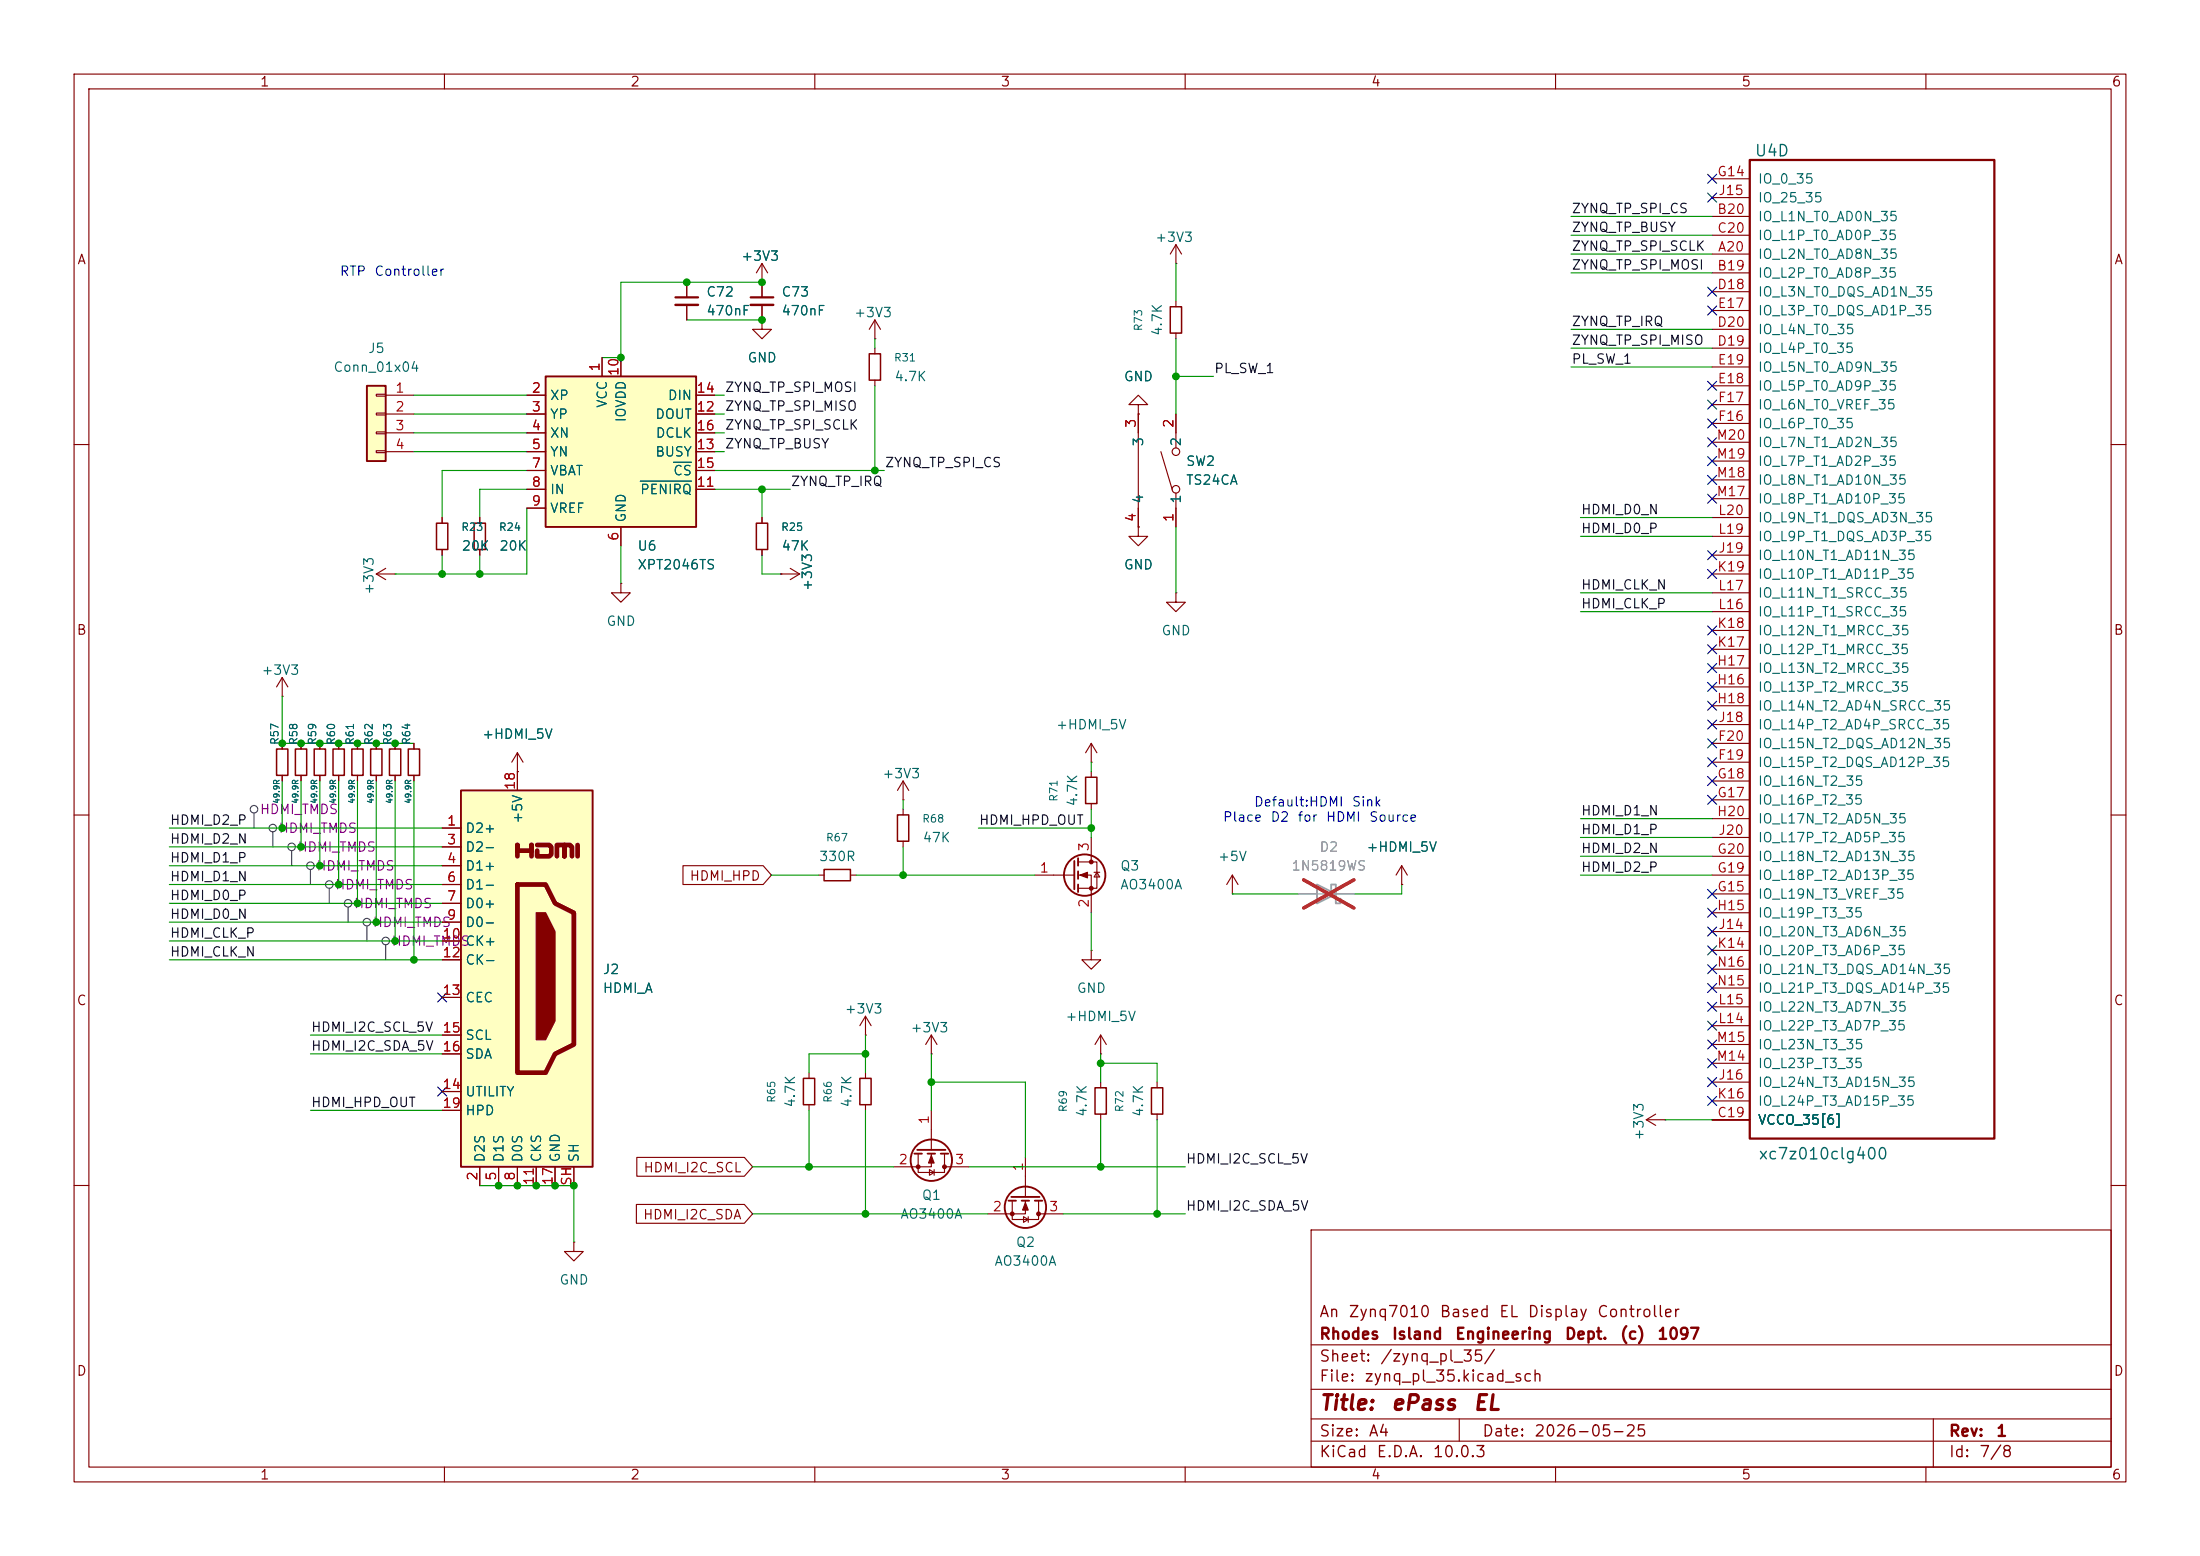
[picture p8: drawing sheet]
<svg xmlns="http://www.w3.org/2000/svg" width="297mm" height="210mm" viewBox="0 0 297 210" stroke-linecap="round" stroke-linejoin="round" font-family="sans-serif">
<g fill="none" stroke="#840000" stroke-width=".15">
<path d="M10 10h277v190h-277zM12 12h273v186h-273zM60 10v2M110 10v2M160 10v2M210 10v2M260 10v2M92.7 38.1v2M102.9 38.1h.1M102.9 35.6l-.8 1.2M102.9 35.6l.7 1.2M102.9 35.6v4.5"/>
<path d="M92.7 41.1v2.1M102.9 43.2v1.3h1.2l-1.2 1.2-1.3-1.2h1.3M102.9 43.2h.1M102.9 41.1v2.1M118.1 45.7h.1M118.1 43.2l-.8 1.3M118.1 43.2l.8 1.3M118.1 43.2v2.5M10 60h2M50.8 77.5l1.3 .7M50.8 77.5h2.5M52.1 76.7l-1.3 .8"/>
<path d="M53.3 77.5h.1M285 60h2M10 110h2M50.8 100.3v.8M50.8 104.6v.8M110.5 118.1h.8M114.8 118.1h.8M285 110h2M125.7 139.7l-.7 1.3M125.7 139.7l.8 1.3M125.7 139.7v2.5M147.3 128.3v1.2h1.3l-1.3 1.3-1.3-1.3h1.3"/>
<path d="M147.3 128.3h.1M124 155.7v2.5h3.5v-2.5M125.5 157.9l.6 .3-.6 .4zM125.7 142.2h.1M125.7 155.7v1.8h-5.1M125.7 149.9v5.3M126.1 157.9v.7M127.5 157.5h3.3M138.4 156.2v5.3M10 160h2M136.7 162.1v2.5h3.5v-2.5M138.2 164.2l.6 .4-.6 .4z"/>
<path d="M138.4 162.1v1.7h-5.1M138.8 164.2v.8M140.2 163.8h3.3M177 166h108v32h-108zM285 160h2M60 198v2M110 198v2M160 198v2M177 194.5h108M177 191.5h108M177 187.5h108M177 181.5h108"/>
<path d="M197 191.5v3M210 198v2M260 198v2M261 191.5v6.5"/>
</g>
<path d="M50 101.1h1.6v3.5h-1.6zM111.3 117.3h3.5v1.6h-3.5z" fill="none" stroke="#840000" stroke-width=".2"/>
<g fill="none" stroke="#840000" stroke-width=".25">
<path d="M123.4 155.7h1.1M123.8 155.2h3.8M125.2 155.7h1M127 155.7h1M136.1 162.1h1.1M136.5 161.5h3.8M137.9 162.1h1M139.7 162.1h1"/>
<circle cx="125.7" cy="156.6" r="2.79"/>
<circle cx="138.4" cy="162.9" r="2.79"/>
</g>
<g fill="#840000" stroke="#840000" stroke-width=".15">
<path d="M125.7 156l.4 1h-.8z"/>
<path d="M138.4 162.3l.4 1h-.8z"/>
<circle cx="127.5" cy="157.5" r=".25"/>
<circle cx="124" cy="157.5" r=".25"/>
<circle cx="140.2" cy="163.8" r=".25"/>
<circle cx="136.7" cy="163.8" r=".25"/>
</g>
<path d="M91.2 40.1h3M101.3 40.1h3.1" fill="none" stroke="#840000" stroke-width=".3"/>
<path d="M91.2 41.1h3M101.3 41.1h3.1" fill="none" stroke="#840000" stroke-width=".33"/>
<path d="M73.7 50.8h20.3v20.3h-20.3z" fill="#ffffc2"/>
<path d="M73.7 50.8h20.3v20.3h-20.3z" fill="none" stroke="#840000" stroke-width=".25"/>
<g fill="none" stroke="#840000" stroke-width=".15">
<path d="M71.1 53.3h2.6M71.1 55.9h2.6M71.1 58.4h2.6M81.3 48.3v2.5M83.8 48.3v2.5M94 53.3h2.5M94 55.9h2.5M94 58.4h2.5M118.1 47v.8M118.1 51.3v.8M153.7 55.9v15.2M158.7 55.9v4.6"/>
<path d="M71.1 61h2.6M71.1 63.5h2.6M71.1 66h2.6M71.1 68.6h2.6M83.8 71.1v2.6M94 61h2.5M94 63.5h2.5M94 66h2.5M156.7 61l1.5 5M158.7 66.6v4.5"/>
<circle cx="158.7" cy="61" r=".51"/>
<circle cx="158.7" cy="66" r=".51"/>
</g>
<path d="M86.4 64.9h6.9M90.9 62.4h2.4" fill="none" stroke="#006464" stroke-width=".15"/>
<path d="M117.3 47.8h1.6v3.5h-1.6z" fill="none" stroke="#840000" stroke-width=".2"/>
<path d="M177.8 119.4l2.5 1.3-2.5 1.2zM179.7 120v-.6h.6v2.5h.7v-.6" fill="none" stroke="#a1a1a1" stroke-width=".25"/>
<path d="M175.3 120.7h7.6" fill="none" stroke="#a1a1a1" stroke-width=".15"/>
<path d="M176 118.8l6.8 3.7M182.8 118.8l-6.8 3.7" fill="none" stroke="#e12e31" stroke-width=".46"/>
<path d="M49.5 52.1h2.6v10.1h-2.6z" fill="#ffffc2"/>
<g fill="none" stroke="#840000" stroke-width=".25">
<path d="M49.5 52.1h2.6v10.1h-2.6zM145 116.2v3.8M145.5 115.8v1M145.5 117.6v1M145.5 119.4v1"/>
<circle cx="146.4" cy="118.1" r="2.79"/>
</g>
<g fill="none" stroke="#840000" stroke-width=".15">
<path d="M158.7 35.6h.1M158.7 33l-.7 1.3M158.7 33l.8 1.3M158.7 33v2.6M231.1 34.3h5.1M231.1 36.8h5.1M231.1 29.2h5.1M231.1 31.8h5.1M231.1 39.4h5.1M231.1 24.1h5.1M231.1 26.7h5.1M50.8 53.2h1.3v.3h-1.3z"/>
<path d="M50.8 55.8h1.3v.2h-1.3zM50.8 58.3h1.3v.2h-1.3zM52.1 53.3h3.8M52.1 55.9h3.8M52.1 58.4h3.8M158.7 40.6v.8M158.7 45v.7M231.1 47h5.1M231.1 44.5h5.1M231.1 41.9h5.1M231.1 52.1h5.1M231.1 49.5h5.1"/>
<path d="M231.1 57.2h5.1M231.1 54.6h5.1M231.1 59.7h5.1M50.8 60.8h1.3v.3h-1.3zM52.1 61h3.8M231.1 74.9h5.1M231.1 77.5h5.1M231.1 72.4h5.1M231.1 69.9h5.1M231.1 67.3h5.1M231.1 64.8h5.1M231.1 62.2h5.1"/>
<path d="M38.1 94h.1M38.1 91.4v2.6M38.1 91.4l-.8 1.3M38.1 91.4l.8 1.3M158.7 80v1.3h1.3l-1.3 1.3-1.2-1.3h1.2M158.7 80h.1M231.1 92.7h5.1M231.1 90.2h5.1M231.1 95.3h5.1M231.1 97.8h5.1M231.1 87.6h5.1M231.1 85.1h5.1"/>
<path d="M231.1 82.6h5.1M231.1 80h5.1M38.1 100.3v.8M38.1 104.6v.8M40.6 100.3v.8M40.6 104.6v.8M43.2 100.3v.8M43.2 104.6v.8M45.7 100.3v.8M45.7 104.6v.8M48.3 100.3v.8M48.3 104.6v.8"/>
<path d="M53.3 100.3v.8M53.3 104.6v.8M55.9 100.3v.8M55.9 104.6v.8M69.8 104.1h.1M69.8 101.6l-.7 1.3M69.8 101.6l.8 1.3M69.8 101.6v2.5M139.7 118.1h5.3M145.5 116.3h2.6v3.6h-2.6M145.5 118.1h1.8v5.1M147.3 113v3.3"/>
<path d="M147.7 117.7h.8M148.1 117.7l.4 .7h-.8zM166.4 118.1l-.8 1.3M166.4 118.1l.7 1.3M166.4 118.1v2.6M189.2 119.4h.1M189.2 116.8l-.7 1.3M189.2 116.8l.8 1.3M189.2 116.8v2.6M231.1 102.9h5.1M231.1 100.3h5.1M231.1 108h5.1"/>
<path d="M231.1 105.4h5.1M231.1 118.1h5.1M231.1 115.6h5.1M231.1 110.5h5.1M231.1 113h5.1M116.8 139.7h.1M116.8 137.2l-.7 1.2M116.8 137.2l.8 1.2M116.8 137.2v2.5M166.4 120.7h.1M231.1 120.7h5.1M231.1 123.2h5.1"/>
<path d="M231.1 125.7h5.1M231.1 128.3h5.1M231.1 138.4h5.1M231.1 135.9h5.1M231.1 133.4h5.1M231.1 130.8h5.1M109.2 144.8v.7M109.2 149.1v.8M116.8 144.8v.7M116.8 149.1v.8M222.2 151.1l1.3 .8M222.2 151.1h2.6"/>
<path d="M223.5 150.4l-1.3 .7M224.8 151.1h.1M231.1 151.1h5.1M231.1 146.1h5.1M231.1 148.6h5.1M231.1 143.5h5.1M231.1 141h5.1M77.5 167.6v1.3h1.2l-1.2 1.3-1.3-1.3h1.3M77.5 167.6h.1"/>
</g>
<path d="M158 41.4h1.5v3.6h-1.5zM37.3 101.1h1.6v3.5h-1.6zM39.9 101.1h1.5v3.5h-1.5zM42.4 101.1h1.5v3.5h-1.5zM45 101.1h1.5v3.5h-1.5zM47.5 101.1h1.5v3.5h-1.5zM52.6 101.1h1.5v3.5h-1.5zM55.1 101.1h1.5v3.5h-1.5zM108.5 145.5h1.5v3.6h-1.5zM116.1 145.5h1.5v3.6h-1.5z" fill="none" stroke="#840000" stroke-width=".2"/>
<path d="M236.2 21.6h33v132.1h-33z" fill="none" stroke="#840000" stroke-width=".3"/>
<g fill="#840000" stroke="#840000" stroke-width=".15">
<path d="M145.8 118.1l1-.4v.8z"/>
<circle cx="147.3" cy="116.3" r=".25"/>
<circle cx="147.3" cy="119.9" r=".25"/>
</g>
<path d="M62.2 106.7h17.8v50.8h-17.8z" fill="#ffffc2"/>
<path d="M69.8 115.6v-1.6v.8h2v-.8v1.6M69.8 119.4h3.9l1.2 2.5 2.6 1.3v17.8l-2.6 1.2-1.2 2.6h-3.9zM72.5 114h1.7l.2 .3v1l-.2 .3h-1.7v-.8M75.2 115.6v-1.6h1v1.6v-1.6h.8l.2 .3v1.3M78 114v1.6" fill="none" stroke="#840000" stroke-width=".63"/>
<path d="M62.2 106.7h17.8v50.8h-17.8z" fill="none" stroke="#840000" stroke-width=".25"/>
<path d="M72.4 123.2h1.3l1.2 2.5v12.1l-1.2 2.5h-1.3z" fill="#840000" stroke="#840000" stroke-width=".15"/>
<g fill="none" stroke="#840000" stroke-width=".15">
<path d="M92.7 38.1v2M102.9 38.1h.1M102.9 38.1v2M71.1 53.3h2.6M71.1 55.9h2.6M71.1 58.4h2.6M81.3 48.3v2.5M83.8 48.3v2.5M92.7 41.1v2.1M94 53.3h2.5M94 55.9h2.5M94 58.4h2.5"/>
<path d="M102.9 43.2h.1M102.9 41.1v2.1M153.7 54.6h1.2l-1.2-1.3-1.3 1.3h1.3v1.3M153.7 55.9h.1M153.7 55.9v2.5M158.7 55.9v2.5M59.7 69.9v.7M59.7 74.2v.7M64.8 69.9v.7M64.8 74.2v.7M71.1 61h2.6M71.1 63.5h2.6"/>
<path d="M71.1 66h2.6M71.1 68.6h2.6M83.8 78.7v1.3h1.3l-1.3 1.3-1.3-1.3h1.3M83.8 78.7h.1M83.8 71.1v2.6M94 61h2.5M94 63.5h2.5M94 66h2.5M102.9 69.9v.7M102.9 74.2v.7M105.4 77.5h.1M105.4 77.5h2.5"/>
<path d="M106.7 76.7l1.2 .8M107.9 77.5l-1.2 .7M153.7 71.1v1.3h1.2l-1.2 1.3-1.3-1.3h1.3M153.7 71.1h.1M153.7 68.6v2.5M158.7 68.6v2.5M38.1 100.3v.8M38.1 104.6v.8M40.6 100.3v.8M40.6 104.6v.8M43.2 100.3v.8M43.2 104.6v.8"/>
<path d="M45.7 100.3v.8M45.7 104.6v.8M48.3 100.3v.8M48.3 104.6v.8M50.8 100.3v.8M50.8 104.6v.8M53.3 100.3v.8M53.3 104.6v.8M55.9 100.3v.8M55.9 104.6v.8M59.7 111.8h2.5M59.7 114.3h2.5"/>
<path d="M59.7 116.8h2.5M59.7 119.4h2.5M69.8 104.1h.1M69.8 104.1v2.6M92.2 116.8h10.8l1.1 1.3-1.1 1.3h-10.8zM121.9 108h.1M121.9 105.4l-.7 1.3M121.9 105.4l.8 1.3M121.9 105.4v2.6M121.9 109.2v.8M121.9 113.5v.8M147.3 102.9h.1"/>
<path d="M147.3 100.3v2.6M147.3 104.1v.8M147.3 108.5v.7M147.3 100.3l-.7 1.3M147.3 100.3l.8 1.3M189.2 119.4h.1M59.7 121.9h2.5M59.7 124.5h2.5M59.7 127h2.5M59.7 129.5h2.5M59.7 134.6h2.5M59.7 139.7h2.5"/>
<path d="M148.6 139.7l-.8 1.3M148.6 139.7l.8 1.3M148.6 139.7v2.5M59.7 147.3h2.5M59.7 142.2h2.5M59.7 149.9h2.5M64.8 157.5v2.5M67.3 157.5v2.5M69.8 157.5v2.5M72.4 157.5v2.5M74.9 157.5v2.5M77.5 157.5v2.5"/>
<path d="M86 156.2h14.5l1.1 1.3-1.1 1.3h-14.5zM148.6 142.2h.1M148.6 146.1v.7M148.6 150.4v.7M156.2 146.1v.7M156.2 150.4v.7M85.9 162.6h14.6l1.1 1.2-1.1 1.3h-14.6z"/>
</g>
<path d="M58.9 70.6h1.6v3.6h-1.6zM64 70.6h1.5v3.6h-1.5zM102.1 70.6h1.5v3.6h-1.5zM121.2 110h1.5v3.5h-1.5zM146.6 104.9h1.5v3.6h-1.5zM147.8 146.8h1.6v3.6h-1.6zM155.4 146.8h1.6v3.6h-1.6z" fill="none" stroke="#840000" stroke-width=".2"/>
<g fill="none" stroke="#484848" stroke-width=".15">
<path d="M34.3 109.7v2.1M36.8 112.3v2M39.4 114.8v2M41.9 117.3v2.1M44.4 119.9v2M47 122.4v2.1M49.5 125v2M52.1 127.5v2"/>
<circle cx="34.3" cy="109.2" r=".51"/>
<circle cx="36.8" cy="111.8" r=".51"/>
<circle cx="39.4" cy="114.3" r=".51"/>
<circle cx="41.9" cy="116.8" r=".51"/>
<circle cx="44.5" cy="119.4" r=".51"/>
<circle cx="47" cy="121.9" r=".51"/>
<circle cx="49.5" cy="124.5" r=".51"/>
<circle cx="52.1" cy="127" r=".51"/>
</g>
<g fill="none" stroke="#009600" stroke-width=".15">
<path d="M102.9 38.1h-19.1v10.2h-2.5M158.7 35.6v5M212.1 36.8h19M212.1 29.2h19M212.1 31.8h19M212.1 34.3h19M55.9 55.9h15.2M55.9 53.3h15.2M55.9 58.4h15.2M92.7 43.2h10.2M96.5 55.9h1.3M96.5 53.3h1.3"/>
<path d="M96.5 58.4h1.3M118.1 45.7v1.3M118.1 52.1v11.4M158.7 45.7v10.2M158.7 50.8h5.1M212.1 44.5h19M212.1 49.5h19M212.1 47h19M55.9 61h15.2M59.7 74.9v2.6M64.8 74.9v2.6M71.1 63.5h-11.4v6.4"/>
<path d="M71.1 68.6v8.9h-17.8M71.1 66h-6.3v3.9M83.8 73.7v5M96.5 63.5h22.9M96.5 66h10.2M96.5 61h1.3M102.9 66v3.9M102.9 74.9v2.6h2.5M158.7 71.1v8.9M213.4 72.4h17.7M213.4 69.9h17.7M38.1 94v6.3h17.8"/>
<path d="M213.4 82.6h17.7M213.4 80h17.7M22.9 111.8h36.8M22.9 114.3h36.8M22.9 119.4h36.8M22.9 116.8h36.8M38.1 105.4v6.4M40.6 105.4v8.9M43.2 105.4v11.4M45.7 105.4v14M48.3 105.4v16.5M50.8 105.4v19.1"/>
<path d="M53.3 105.4v21.6M55.9 105.4v24.1M104.1 118.1h6.4M115.6 118.1h24.1M121.9 108v1.2M121.9 114.3v3.8M132.1 111.8h15.2M147.3 102.9v1.2M147.3 109.2v3.8M189.2 119.4v1.3h-6.3M213.4 118.1h17.7M213.4 115.6h17.7"/>
<path d="M213.4 113h17.7M213.4 110.5h17.7M22.9 129.5h36.8M22.9 127h36.8M22.9 124.5h36.8M22.9 121.9h36.8M41.9 139.7h17.8M116.8 139.7v5.1M147.3 123.2v5.1M166.4 120.7h8.9M41.9 142.2h17.8M41.9 149.9h17.8"/>
<path d="M101.6 157.5h19M109.2 149.9v7.6M116.8 142.2h-7.6v2.6M116.8 149.9v13.9M125.7 146.1h12.7v10.1M125.7 142.2v7.7M130.8 157.5h29.2M148.6 142.2v3.9M148.6 151.1v6.4M148.6 143.5h7.6v2.6M156.2 151.1v12.7M224.8 151.1h6.3"/>
<path d="M64.8 160h12.7v7.6M101.6 163.8h31.7M143.5 163.8h16.5"/>
</g>
<g fill="none" stroke="#000084" stroke-width=".15">
<path d="M230.5 23.5l1.2 1.2M230.5 26.1l1.2 1.2M230.5 38.8l1.2 1.2M231.7 23.5l-1.2 1.2M231.7 26.1l-1.2 1.2M231.7 38.8l-1.2 1.2M230.5 51.5l1.2 1.2M230.5 54l1.2 1.2M230.5 56.5l1.2 1.3M230.5 59.1l1.2 1.2M230.5 41.3l1.2 1.2M231.7 51.5l-1.2 1.2"/>
<path d="M231.7 54l-1.2 1.2M231.7 56.5l-1.2 1.3M231.7 59.1l-1.2 1.2M231.7 41.3l-1.2 1.2M230.5 74.3l1.2 1.2M230.5 61.6l1.2 1.2M230.5 64.2l1.2 1.2M230.5 66.7l1.2 1.2M230.5 76.9l1.2 1.2M231.7 74.3l-1.2 1.2M231.7 61.6l-1.2 1.2M231.7 64.2l-1.2 1.2"/>
<path d="M231.7 66.7l-1.2 1.2M231.7 76.9l-1.2 1.2M230.5 92.1l1.2 1.2M230.5 94.6l1.2 1.3M230.5 97.2l1.2 1.2M230.5 99.7l1.2 1.2M230.5 84.5l1.2 1.2M230.5 87l1.2 1.2M230.5 89.6l1.2 1.2M231.7 92.1l-1.2 1.2M231.7 94.6l-1.2 1.3M231.7 97.2l-1.2 1.2"/>
<path d="M231.7 99.7l-1.2 1.2M231.7 84.5l-1.2 1.2M231.7 87l-1.2 1.2M231.7 89.6l-1.2 1.2M230.5 102.3l1.2 1.2M230.5 104.8l1.2 1.2M230.5 107.3l1.2 1.3M231.7 102.3l-1.2 1.2M231.7 104.8l-1.2 1.2M231.7 107.3l-1.2 1.3M59.1 134l1.2 1.2M60.3 134l-1.2 1.2"/>
<path d="M230.5 120l1.2 1.3M230.5 122.6l1.2 1.2M230.5 125.1l1.2 1.2M230.5 127.7l1.2 1.2M230.5 130.2l1.2 1.2M230.5 132.7l1.2 1.3M230.5 135.3l1.2 1.2M230.5 137.8l1.2 1.2M231.7 120l-1.2 1.3M231.7 122.6l-1.2 1.2M231.7 125.1l-1.2 1.2M231.7 127.7l-1.2 1.2"/>
<path d="M231.7 130.2l-1.2 1.2M231.7 132.7l-1.2 1.3M231.7 135.3l-1.2 1.2M231.7 137.8l-1.2 1.2M59.1 146.7l1.2 1.2M60.3 146.7l-1.2 1.2M230.5 140.4l1.2 1.2M230.5 142.9l1.2 1.2M230.5 145.4l1.2 1.3M230.5 148l1.2 1.2M231.7 140.4l-1.2 1.2M231.7 142.9l-1.2 1.2"/>
<path d="M231.7 145.4l-1.2 1.3M231.7 148l-1.2 1.2"/>
</g>
<path d="M86.4 64.9h6.9M90.9 62.4h2.4" fill="none" stroke="#006464" stroke-width=".15"/>
<path d="M175.3 120.7h2.5M180.3 120.7h2.6" fill="none" stroke="#a1a1a1" stroke-width=".15"/>
<path d="M176 118.8l6.8 3.7M182.8 118.8l-6.8 3.7" fill="none" stroke="#e12e31" stroke-width=".46"/>
<g fill="#009600" stroke="#009600" stroke-width=".14">
<circle cx="67.3" cy="160" r=".46"/>
<circle cx="55.9" cy="129.5" r=".46"/>
<circle cx="74.9" cy="160" r=".46"/>
<circle cx="77.5" cy="160" r=".46"/>
<circle cx="72.4" cy="160" r=".46"/>
<circle cx="69.8" cy="160" r=".46"/>
<circle cx="83.8" cy="48.3" r=".46"/>
<circle cx="92.7" cy="38.1" r=".46"/>
<circle cx="59.7" cy="77.5" r=".46"/>
<circle cx="64.8" cy="77.5" r=".46"/>
<circle cx="38.1" cy="111.8" r=".46"/>
<circle cx="53.3" cy="127" r=".46"/>
<circle cx="40.6" cy="114.3" r=".46"/>
<circle cx="48.3" cy="121.9" r=".46"/>
<circle cx="50.8" cy="124.5" r=".46"/>
<circle cx="45.7" cy="119.4" r=".46"/>
<circle cx="43.2" cy="116.8" r=".46"/>
<circle cx="48.3" cy="100.3" r=".46"/>
<circle cx="50.8" cy="100.3" r=".46"/>
<circle cx="45.7" cy="100.3" r=".46"/>
<circle cx="43.2" cy="100.3" r=".46"/>
<circle cx="38.1" cy="100.3" r=".46"/>
<circle cx="40.6" cy="100.3" r=".46"/>
<circle cx="53.3" cy="100.3" r=".46"/>
<circle cx="148.6" cy="157.5" r=".46"/>
<circle cx="147.3" cy="111.8" r=".46"/>
<circle cx="148.6" cy="143.5" r=".46"/>
<circle cx="156.2" cy="163.8" r=".46"/>
<circle cx="109.2" cy="157.5" r=".46"/>
<circle cx="116.8" cy="163.8" r=".46"/>
<circle cx="125.7" cy="146.1" r=".46"/>
<circle cx="116.8" cy="142.2" r=".46"/>
<circle cx="121.9" cy="118.1" r=".46"/>
<circle cx="102.9" cy="66" r=".46"/>
<circle cx="118.1" cy="63.5" r=".46"/>
<circle cx="102.9" cy="43.2" r=".46"/>
<circle cx="102.9" cy="38.1" r=".46"/>
<circle cx="158.7" cy="50.8" r=".46"/>
</g>
<g font-size="2" fill="#840000">
<text x="178" y="190.8">Title:</text>
<text x="187.7" y="190.8">ePass</text>
<text x="198.8" y="190.8">EL</text>
</g>
<g font-size="1.5" fill="#006464">
<text x="236.8" y="21.5">U4D</text>
<text x="237.3" y="156.9">xc7z010clg400</text>
</g>
<g font-size="1.5" fill="#840000">
<text x="178" y="178.2">An</text>
<text x="181.9" y="178.2">Zynq7010</text>
<text x="194.2" y="178.2">Based</text>
<text x="202.3" y="178.2">EL</text>
<text x="206.1" y="178.2">Display</text>
<text x="215.5" y="178.2">Controller</text>
<text x="178" y="184.2">Sheet:</text>
<text x="178" y="181.2">Rhodes</text>
<text x="186.2" y="184.2">/zynq_pl_35/</text>
<text x="187.8" y="181.2">Island</text>
<text x="196.3" y="181.2">Engineering</text>
<text x="211.2" y="181.2">Dept.</text>
<text x="218.6" y="181.2">(c)</text>
<text x="223.6" y="181.2">1097</text>
<text x="178" y="186.9">File:</text>
<text x="184.1" y="186.9">zynq_pl_35.kicad_sch</text>
<text x="178" y="197.1">KiCad</text>
<text x="178" y="194.3">Size:</text>
<text x="184.7" y="194.3">A4</text>
<text x="185.7" y="197.1">E.D.A.</text>
<text x="193.3" y="197.1">10.0.3</text>
<text x="200" y="194.3">Date:</text>
<text x="207" y="194.3">2026-05-25</text>
<text x="263" y="194.3">Rev:</text>
<text x="263" y="197.1">Id:</text>
<text x="267.1" y="197.1">7/8</text>
<text x="269.4" y="194.3">1</text>
</g>
<g font-size="1.3" fill="#840000">
<text x="35" y="12">1</text>
<text x="85" y="12">2</text>
<text x="135" y="12">3</text>
<text x="185" y="12">4</text>
<text x="235" y="12">5</text>
<text x="285" y="12">6</text>
<text x="10.3" y="36">A</text>
<text x="285.3" y="36">A</text>
<text x="10.3" y="86">B</text>
<text x="285.3" y="86">B</text>
<text x="93" y="119.2">HDMI_HPD</text>
<text x="10.3" y="136">C</text>
<text x="285.3" y="136">C</text>
<text x="86.8" y="158.5">HDMI_I2C_SCL</text>
<text x="86.7" y="164.9">HDMI_I2C_SDA</text>
<text x="10.3" y="186">D</text>
<text x="285.3" y="186">D</text>
<text x="35" y="200">1</text>
<text x="85" y="200">2</text>
<text x="135" y="200">3</text>
<text x="185" y="200">4</text>
<text x="235" y="200">5</text>
<text x="285" y="200">6</text>
</g>
<g font-size="1.3" fill="#0f0f0f">
<text x="212.1" y="29.1">ZYNQ_TP_SPI_CS</text>
<text x="212.1" y="31.6">ZYNQ_TP_BUSY</text>
<text x="212.1" y="34.2">ZYNQ_TP_SPI_SCLK</text>
<text x="212.1" y="36.7">ZYNQ_TP_SPI_MOSI</text>
<text x="212.1" y="46.9">ZYNQ_TP_SPI_MISO</text>
<text x="212.1" y="44.3">ZYNQ_TP_IRQ</text>
<text x="97.8" y="53.2">ZYNQ_TP_SPI_MOSI</text>
<text x="163.8" y="50.7">PL_SW_1</text>
<text x="212.1" y="49.4">PL_SW_1</text>
<text x="97.8" y="58.3">ZYNQ_TP_SPI_SCLK</text>
<text x="97.8" y="55.8">ZYNQ_TP_SPI_MISO</text>
<text x="97.8" y="60.8">ZYNQ_TP_BUSY</text>
<text x="106.7" y="65.9">ZYNQ_TP_IRQ</text>
<text x="119.4" y="63.4">ZYNQ_TP_SPI_CS</text>
<text x="213.4" y="69.7">HDMI_D0_N</text>
<text x="213.4" y="72.3">HDMI_D0_P</text>
<text x="213.4" y="82.4">HDMI_CLK_P</text>
<text x="213.4" y="79.9">HDMI_CLK_N</text>
<text x="22.9" y="111.6">HDMI_D2_P</text>
<text x="132.1" y="111.6">HDMI_HPD_OUT</text>
<text x="213.4" y="110.4">HDMI_D1_N</text>
<text x="213.4" y="112.9">HDMI_D1_P</text>
<text x="22.9" y="116.7">HDMI_D1_P</text>
<text x="22.9" y="114.2">HDMI_D2_N</text>
<text x="22.9" y="119.3">HDMI_D1_N</text>
<text x="213.4" y="115.4">HDMI_D2_N</text>
<text x="213.4" y="118">HDMI_D2_P</text>
<text x="22.9" y="124.3">HDMI_D0_N</text>
<text x="22.9" y="121.8">HDMI_D0_P</text>
<text x="22.9" y="129.4">HDMI_CLK_N</text>
<text x="22.9" y="126.9">HDMI_CLK_P</text>
<text x="41.9" y="139.6">HDMI_I2C_SCL_5V</text>
<text x="41.9" y="142.1">HDMI_I2C_SDA_5V</text>
<text x="41.9" y="149.7">HDMI_HPD_OUT</text>
<text x="160" y="157.4">HDMI_I2C_SCL_5V</text>
<text x="160" y="163.7">HDMI_I2C_SDA_5V</text>
</g>
<g font-size="1.3" fill="#a90000">
<text x="231.7" y="29.2">B20</text>
<text x="231.7" y="24.1">G14</text>
<text x="231.9" y="26.6">J15</text>
<text x="231.7" y="31.7">C20</text>
<text x="231.8" y="34.3">A20</text>
<text x="231.7" y="36.8">B19</text>
<text x="231.7" y="39.3">D18</text>
<text x="231.8" y="41.9">E17</text>
<text x="231.7" y="47">D19</text>
<text x="231.7" y="44.4">D20</text>
<text x="53.3" y="53.3">1</text>
<text x="71.7" y="53.3">2</text>
<text x="81.3" y="50.2" transform="rotate(-90 81.3 50.2)">1</text>
<text x="83.8" y="50.8" transform="rotate(-90 83.8 50.8)">10</text>
<text x="93.9" y="53.3">14</text>
<text x="231.8" y="52">E18</text>
<text x="231.8" y="49.5">E19</text>
<text x="53.3" y="55.9">2</text>
<text x="53.3" y="58.4">3</text>
<text x="71.7" y="55.9">3</text>
<text x="71.7" y="58.4">4</text>
<text x="93.9" y="55.9">12</text>
<text x="93.9" y="58.4">16</text>
<text x="153.6" y="57.9" transform="rotate(-90 153.6 57.9)">3</text>
<text x="158.7" y="57.9" transform="rotate(-90 158.7 57.9)">2</text>
<text x="231.6" y="59.7">M20</text>
<text x="231.8" y="57.1">F16</text>
<text x="231.8" y="54.6">F17</text>
<text x="53.3" y="60.9">4</text>
<text x="71.7" y="60.9">5</text>
<text x="71.7" y="63.5">7</text>
<text x="93.9" y="60.9">13</text>
<text x="93.9" y="63.5">15</text>
<text x="231.6" y="64.7">M18</text>
<text x="231.6" y="62.2">M19</text>
<text x="71.7" y="66">8</text>
<text x="71.7" y="68.6">9</text>
<text x="93.9" y="66">11</text>
<text x="153.6" y="70.6" transform="rotate(-90 153.6 70.6)">4</text>
<text x="158.7" y="70.6" transform="rotate(-90 158.7 70.6)">1</text>
<text x="231.6" y="67.3">M17</text>
<text x="231.9" y="69.8">L20</text>
<text x="83.8" y="73.1" transform="rotate(-90 83.8 73.1)">6</text>
<text x="231.7" y="77.4">K19</text>
<text x="231.9" y="72.4">L19</text>
<text x="231.9" y="74.9">J19</text>
<text x="231.9" y="82.5">L16</text>
<text x="231.9" y="80">L17</text>
<text x="231.7" y="87.6">K17</text>
<text x="231.7" y="85.1">K18</text>
<text x="231.7" y="92.7">H16</text>
<text x="231.7" y="90.1">H17</text>
<text x="231.7" y="95.2">H18</text>
<text x="231.8" y="100.3">F20</text>
<text x="231.9" y="97.8">J18</text>
<text x="69.8" y="106.7" transform="rotate(-90 69.8 106.7)">18</text>
<text x="231.7" y="107.9">G17</text>
<text x="231.7" y="105.4">G18</text>
<text x="231.8" y="102.8">F19</text>
<text x="60.3" y="111.7">1</text>
<text x="231.7" y="110.5">H20</text>
<text x="231.9" y="113">J20</text>
<text x="60.3" y="114.3">3</text>
<text x="60.3" y="116.8">4</text>
<text x="60.3" y="119.4">6</text>
<text x="140.3" y="118.1">1</text>
<text x="147.3" y="115" transform="rotate(-90 147.3 115)">3</text>
<text x="231.7" y="118.1">G19</text>
<text x="231.7" y="115.5">G20</text>
<text x="60.3" y="121.9">7</text>
<text x="60.3" y="124.4">9</text>
<text x="147.3" y="122.6" transform="rotate(-90 147.3 122.6)">2</text>
<text x="231.7" y="123.2">H15</text>
<text x="231.7" y="120.6">G15</text>
<text x="231.9" y="125.7">J14</text>
<text x="59.6" y="127">10</text>
<text x="59.6" y="129.5">12</text>
<text x="231.7" y="130.8">N16</text>
<text x="231.7" y="128.2">K14</text>
<text x="59.6" y="134.6">13</text>
<text x="231.7" y="133.3">N15</text>
<text x="231.9" y="135.9">L15</text>
<text x="59.6" y="139.7">15</text>
<text x="59.6" y="142.2">16</text>
<text x="231.6" y="143.5">M14</text>
<text x="231.6" y="140.9">M15</text>
<text x="231.9" y="138.4">L14</text>
<text x="59.6" y="147.3">14</text>
<text x="59.6" y="149.8">19</text>
<text x="231.7" y="148.6">K16</text>
<text x="231.9" y="146">J16</text>
<text x="125.7" y="151.8" transform="rotate(-90 125.7 151.8)">1</text>
<text x="231.7" y="151.1">C19</text>
<text x="64.7" y="159.5" transform="rotate(-90 64.7 159.5)">2</text>
<text x="67.3" y="159.5" transform="rotate(-90 67.3 159.5)">5</text>
<text x="69.8" y="159.5" transform="rotate(-90 69.8 159.5)">8</text>
<text x="72.4" y="160.1" transform="rotate(-90 72.4 160.1)">11</text>
<text x="74.9" y="160.1" transform="rotate(-90 74.9 160.1)">17</text>
<text x="77.4" y="160.1" transform="rotate(-90 77.4 160.1)">SH</text>
<text x="121.2" y="157.5">2</text>
<text x="128.8" y="157.5">3</text>
<text x="138.4" y="158.2" transform="rotate(-90 138.4 158.2)">1</text>
<text x="133.9" y="163.8">2</text>
<text x="141.5" y="163.8">3</text>
</g>
<g font-size="1.3" fill="#006464">
<text x="237.2" y="25.1">IO_0_35</text>
<text x="237.2" y="27.6">IO_25_35</text>
<text x="100" y="35.5">+3V3</text>
<text x="155.9" y="33">+3V3</text>
<text x="237.2" y="35.3">IO_L2N_T0_AD8N_35</text>
<text x="237.2" y="30.2">IO_L1N_T0_AD0N_35</text>
<text x="237.2" y="32.7">IO_L1P_T0_AD0P_35</text>
<text x="95.3" y="40.3">C72</text>
<text x="105.4" y="40.3">C73</text>
<text x="237.2" y="37.8">IO_L2P_T0_AD8P_35</text>
<text x="237.2" y="40.3">IO_L3N_T0_DQS_AD1N_35</text>
<text x="49.6" y="48">J5</text>
<text x="95.3" y="42.9">470nF</text>
<text x="105.4" y="42.9">470nF</text>
<text x="115.2" y="43.1">+3V3</text>
<text x="157.2" y="45.4" transform="rotate(-90 157.2 45.4)">4.7K</text>
<text x="237.2" y="48">IO_L4P_T0_35</text>
<text x="237.2" y="45.4">IO_L4N_T0_35</text>
<text x="237.2" y="42.9">IO_L3P_T0_DQS_AD1P_35</text>
<text x="44.9" y="50.5">Conn_01x04</text>
<text x="100.8" y="49.2">GND</text>
<text x="120.7" y="51.8">4.7K</text>
<text x="151.6" y="51.8">GND</text>
<text x="237.2" y="53">IO_L5P_T0_AD9P_35</text>
<text x="237.2" y="50.5">IO_L5N_T0_AD9N_35</text>
<text x="74.2" y="54.3">XP</text>
<text x="74.2" y="56.9">YP</text>
<text x="74.2" y="59.4">XN</text>
<text x="82.3" y="55.1" transform="rotate(-90 82.3 55.1)">VCC</text>
<text x="84.8" y="57.1" transform="rotate(-90 84.8 57.1)">IOVDD</text>
<text x="88.4" y="56.9">DOUT</text>
<text x="88.4" y="59.4">DCLK</text>
<text x="90.1" y="54.3">DIN</text>
<text x="237.2" y="58.1">IO_L6P_T0_35</text>
<text x="237.2" y="55.6">IO_L6N_T0_VREF_35</text>
<text x="74.2" y="61.9">YN</text>
<text x="74.2" y="64.5">VBAT</text>
<text x="88.4" y="61.9">BUSY</text>
<text x="90.8" y="64.5">CS</text>
<text x="154.6" y="60.3" transform="rotate(-90 154.6 60.3)">3</text>
<text x="159.7" y="60.3" transform="rotate(-90 159.7 60.3)">2</text>
<text x="160" y="65.7">TS24CA</text>
<text x="160" y="63.2">SW2</text>
<text x="237.2" y="65.7">IO_L8N_T1_AD10N_35</text>
<text x="237.2" y="63.2">IO_L7P_T1_AD2P_35</text>
<text x="237.2" y="60.7">IO_L7N_T1_AD2N_35</text>
<text x="74.2" y="67">IN</text>
<text x="74.2" y="69.6">VREF</text>
<text x="84.8" y="70.6" transform="rotate(-90 84.8 70.6)">GND</text>
<text x="86.3" y="67">PENIRQ</text>
<text x="154.6" y="68.1" transform="rotate(-90 154.6 68.1)">4</text>
<text x="159.7" y="68.1" transform="rotate(-90 159.7 68.1)">1</text>
<text x="237.2" y="70.8">IO_L9N_T1_DQS_AD3N_35</text>
<text x="237.2" y="68.3">IO_L8P_T1_AD10P_35</text>
<text x="62.2" y="74.6">20K</text>
<text x="67.3" y="74.6">20K</text>
<text x="86" y="74.6">U6</text>
<text x="86" y="77.2">XPT2046TS</text>
<text x="105.4" y="74.6">47K</text>
<text x="151.6" y="77.2">GND</text>
<text x="237.2" y="75.9">IO_L10N_T1_AD11N_35</text>
<text x="237.2" y="73.4">IO_L9P_T1_DQS_AD3P_35</text>
<text x="50.8" y="80.4" transform="rotate(-90 50.8 80.4)">+3V3</text>
<text x="109.9" y="79.9" transform="rotate(-90 109.9 79.9)">+3V3</text>
<text x="237.2" y="78.4">IO_L10P_T1_AD11P_35</text>
<text x="237.2" y="83.5">IO_L11P_T1_SRCC_35</text>
<text x="237.2" y="81">IO_L11N_T1_SRCC_35</text>
<text x="81.8" y="84.8">GND</text>
<text x="156.7" y="86.1">GND</text>
<text x="237.2" y="88.6">IO_L12P_T1_MRCC_35</text>
<text x="237.2" y="86.1">IO_L12N_T1_MRCC_35</text>
<text x="35.2" y="91.4">+3V3</text>
<text x="237.2" y="93.7">IO_L13P_T2_MRCC_35</text>
<text x="237.2" y="91.1">IO_L13N_T2_MRCC_35</text>
<text x="65" y="100">+HDMI_5V</text>
<text x="142.5" y="98.8">+HDMI_5V</text>
<text x="237.2" y="101.3">IO_L15N_T2_DQS_AD12N_35</text>
<text x="237.2" y="96.2">IO_L14N_T2_AD4N_SRCC_35</text>
<text x="237.2" y="98.8">IO_L14P_T2_AD4P_SRCC_35</text>
<text x="119" y="105.4">+3V3</text>
<text x="237.2" y="103.8">IO_L15P_T2_DQS_AD12P_35</text>
<text x="237.2" y="106.4">IO_L16N_T2_35</text>
<text x="62.7" y="112.7">D2+</text>
<text x="70.8" y="111.3" transform="rotate(-90 70.8 111.3)">+5V</text>
<text x="145.8" y="108.9" transform="rotate(-90 145.8 108.9)">4.7K</text>
<text x="237.2" y="108.9">IO_L16P_T2_35</text>
<text x="237.2" y="111.5">IO_L17N_T2_AD5N_35</text>
<text x="62.7" y="115.3">D2-</text>
<text x="62.7" y="117.8">D1+</text>
<text x="110.5" y="116.5">330R</text>
<text x="124.5" y="114">47K</text>
<text x="151.1" y="117.8">Q3</text>
<text x="164.3" y="116.5">+5V</text>
<text x="184.4" y="115.3">+HDMI_5V</text>
<text x="237.2" y="119.1">IO_L18P_T2_AD13P_35</text>
<text x="237.2" y="116.5">IO_L18N_T2_AD13N_35</text>
<text x="237.2" y="114">IO_L17P_T2_AD5P_35</text>
<text x="62.7" y="120.4">D1-</text>
<text x="62.7" y="122.9">D0+</text>
<text x="62.7" y="125.4">D0-</text>
<text x="151.1" y="120.4">AO3400A</text>
<text x="237.2" y="121.6">IO_L19N_T3_VREF_35</text>
<text x="237.2" y="124.2">IO_L19P_T3_35</text>
<text x="62.7" y="128">CK+</text>
<text x="62.7" y="130.5">CK-</text>
<text x="81.3" y="131.8">J2</text>
<text x="237.2" y="126.7">IO_L20N_T3_AD6N_35</text>
<text x="237.2" y="129.2">IO_L20P_T3_AD6P_35</text>
<text x="237.2" y="131.8">IO_L21N_T3_DQS_AD14N_35</text>
<text x="62.7" y="135.6">CEC</text>
<text x="81.3" y="134.3">HDMI_A</text>
<text x="113.9" y="137.1">+3V3</text>
<text x="145.3" y="134.3">GND</text>
<text x="237.2" y="136.9">IO_L22N_T3_AD7N_35</text>
<text x="237.2" y="134.3">IO_L21P_T3_DQS_AD14P_35</text>
<text x="62.7" y="140.7">SCL</text>
<text x="62.7" y="143.2">SDA</text>
<text x="122.8" y="139.7">+3V3</text>
<text x="143.7" y="138.1">+HDMI_5V</text>
<text x="237.2" y="139.4">IO_L22P_T3_AD7P_35</text>
<text x="237.2" y="141.9">IO_L23N_T3_35</text>
<text x="62.7" y="148.3">UTILITY</text>
<text x="107.7" y="149.6" transform="rotate(-90 107.7 149.6)">4.7K</text>
<text x="115.3" y="149.6" transform="rotate(-90 115.3 149.6)">4.7K</text>
<text x="237.2" y="147">IO_L24N_T3_AD15N_35</text>
<text x="237.2" y="149.6">IO_L24P_T3_AD15P_35</text>
<text x="237.2" y="144.5">IO_L23P_T3_35</text>
<text x="62.7" y="150.8">HPD</text>
<text x="147" y="150.8" transform="rotate(-90 147 150.8)">4.7K</text>
<text x="154.6" y="150.8" transform="rotate(-90 154.6 150.8)">4.7K</text>
<text x="222.2" y="154" transform="rotate(-90 222.2 154)">+3V3</text>
<text x="237.2" y="152.1">VCCO_35[6]</text>
<text x="65.7" y="157" transform="rotate(-90 65.7 157)">D2S</text>
<text x="68.3" y="157" transform="rotate(-90 68.3 157)">D1S</text>
<text x="70.8" y="157" transform="rotate(-90 70.8 157)">D0S</text>
<text x="73.4" y="157" transform="rotate(-90 73.4 157)">CKS</text>
<text x="75.9" y="157" transform="rotate(-90 75.9 157)">GND</text>
<text x="78.4" y="157" transform="rotate(-90 78.4 157)">SH</text>
<text x="121.5" y="164.8">AO3400A</text>
<text x="124.4" y="162.3">Q1</text>
<text x="75.4" y="173.7">GND</text>
<text x="134.2" y="171.2">AO3400A</text>
<text x="137.1" y="168.6">Q2</text>
</g>
<g font-size="1.3" fill="#0000c2">
<text x="45.8" y="37.6">RTP</text>
<text x="50.5" y="37.6">Controller</text>
<text x="165" y="111.2">Place</text>
<text x="169.2" y="109.2">Default:HDMI</text>
<text x="171.4" y="111.2">D2</text>
<text x="175.1" y="111.2">for</text>
<text x="178.9" y="111.2">HDMI</text>
<text x="182.4" y="109.2">Sink</text>
<text x="184.7" y="111.2">Source</text>
</g>
<g font-size="1.3" fill="#840084">
<text x="35" y="110.2">HDMI_TMDS</text>
<text x="37.5" y="112.7">HDMI_TMDS</text>
<text x="40.1" y="115.3">HDMI_TMDS</text>
<text x="42.6" y="117.8">HDMI_TMDS</text>
<text x="45.1" y="120.4">HDMI_TMDS</text>
<text x="47.7" y="122.9">HDMI_TMDS</text>
<text x="50.2" y="125.4">HDMI_TMDS</text>
<text x="52.8" y="128">HDMI_TMDS</text>
</g>
<g font-size="1.3" fill="#989898">
<text x="174.3" y="117.8">1N5819WS</text>
<text x="178" y="115.3">D2</text>
</g>
<g font-size="1" fill="#006464">
<text x="154.4" y="44.8" transform="rotate(-90 154.4 44.8)">R73</text>
<text x="120.6" y="49">R31</text>
<text x="62.2" y="71.9">R23</text>
<text x="67.3" y="71.9">R24</text>
<text x="105.4" y="71.9">R25</text>
<text x="37.9" y="100.6" transform="rotate(-90 37.9 100.6)">R57</text>
<text x="40.4" y="100.6" transform="rotate(-90 40.4 100.6)">R58</text>
<text x="42.9" y="100.6" transform="rotate(-90 42.9 100.6)">R59</text>
<text x="45.5" y="100.6" transform="rotate(-90 45.5 100.6)">R60</text>
<text x="48" y="100.6" transform="rotate(-90 48 100.6)">R61</text>
<text x="50.6" y="100.6" transform="rotate(-90 50.6 100.6)">R62</text>
<text x="53.1" y="100.6" transform="rotate(-90 53.1 100.6)">R63</text>
<text x="55.6" y="100.6" transform="rotate(-90 55.6 100.6)">R64</text>
<text x="111.4" y="113.8">R67</text>
<text x="124.4" y="111.3">R68</text>
<text x="143" y="108.3" transform="rotate(-90 143 108.3)">R71</text>
<text x="104.9" y="148.9" transform="rotate(-90 104.9 148.9)">R65</text>
<text x="112.5" y="148.9" transform="rotate(-90 112.5 148.9)">R66</text>
<text x="144.3" y="150.2" transform="rotate(-90 144.3 150.2)">R69</text>
<text x="151.9" y="150.2" transform="rotate(-90 151.9 150.2)">R72</text>
</g>
<g font-size=".8" fill="#006464">
<text x="37.9" y="108.5" transform="rotate(-90 37.9 108.5)">49.9R</text>
<text x="40.5" y="108.5" transform="rotate(-90 40.5 108.5)">49.9R</text>
<text x="43" y="108.5" transform="rotate(-90 43 108.5)">49.9R</text>
<text x="45.5" y="108.5" transform="rotate(-90 45.5 108.5)">49.9R</text>
<text x="48.1" y="108.5" transform="rotate(-90 48.1 108.5)">49.9R</text>
<text x="50.6" y="108.5" transform="rotate(-90 50.6 108.5)">49.9R</text>
<text x="53.2" y="108.5" transform="rotate(-90 53.2 108.5)">49.9R</text>
<text x="55.7" y="108.5" transform="rotate(-90 55.7 108.5)">49.9R</text>
</g>
</svg>
